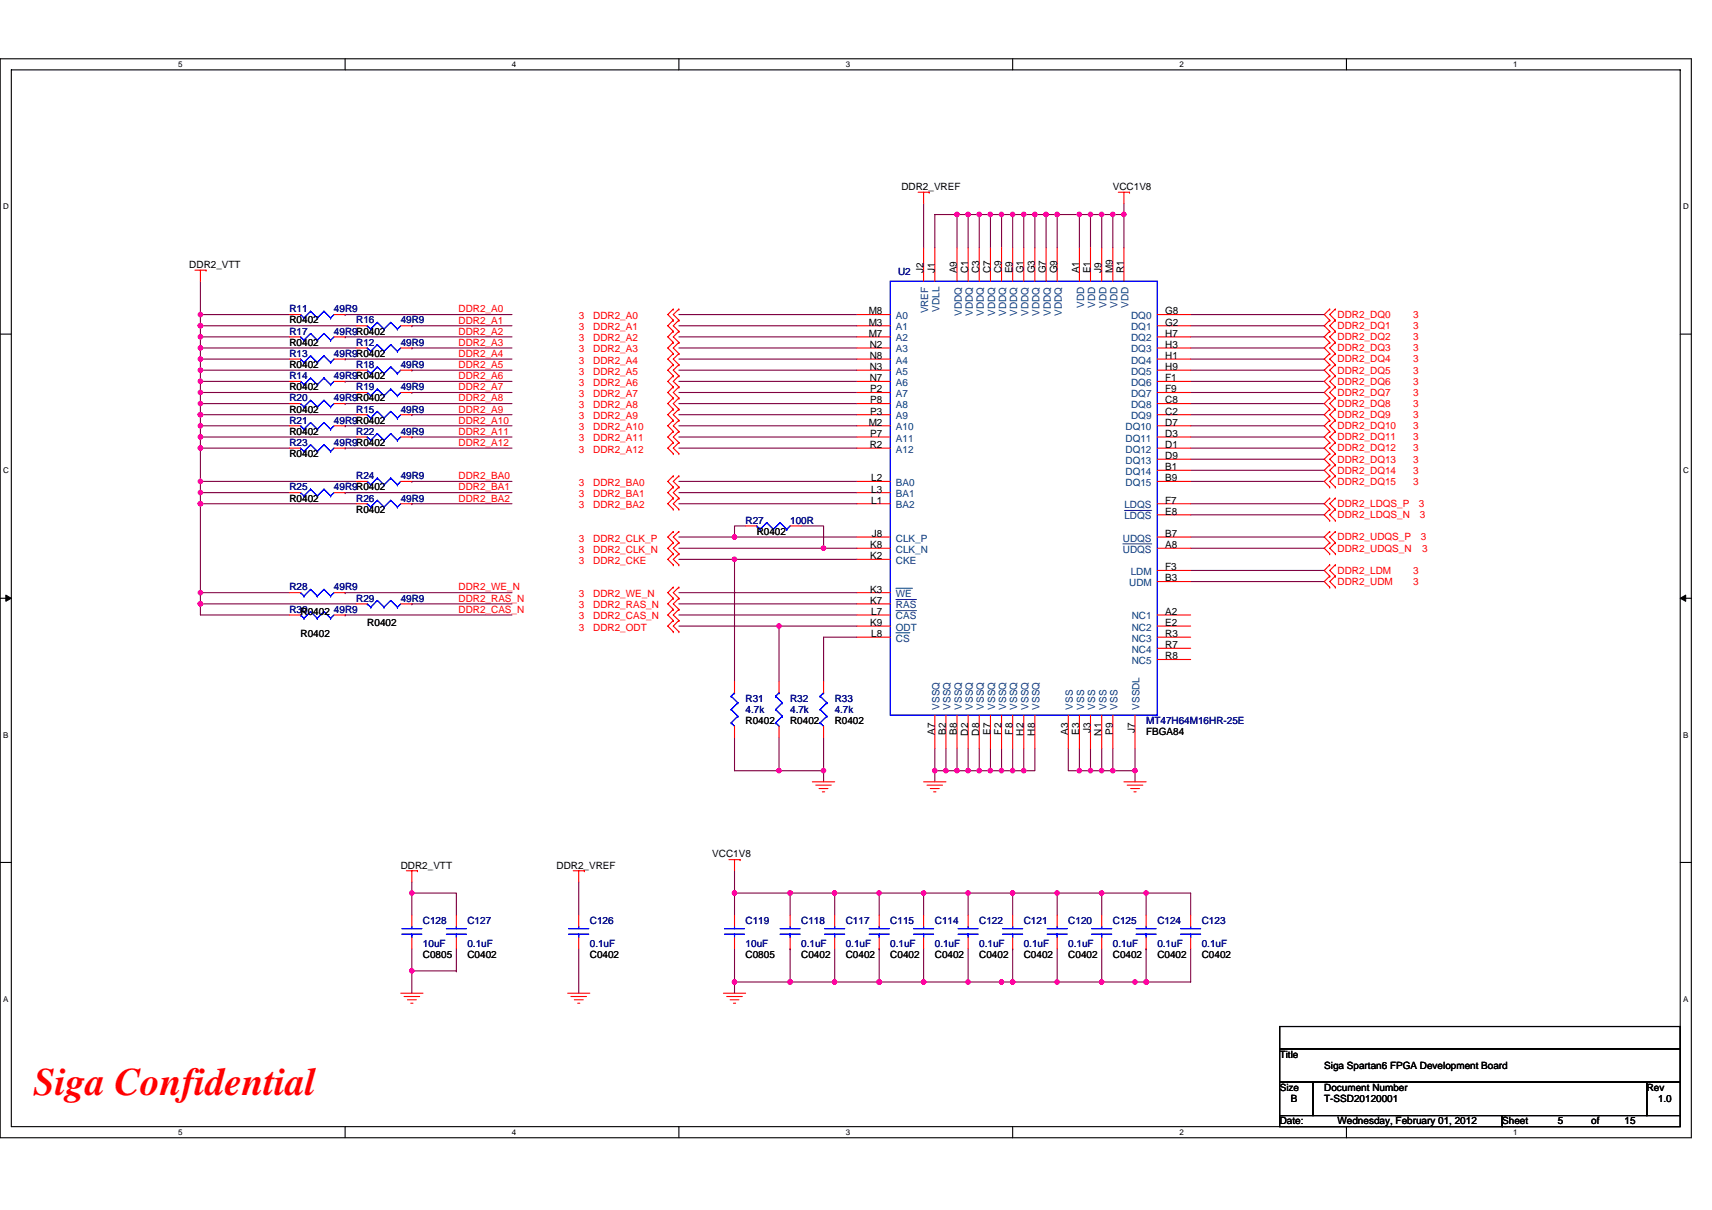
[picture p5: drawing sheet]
<svg xmlns="http://www.w3.org/2000/svg" width="297mm" height="210mm" viewBox="0 0 297 210" stroke-linecap="round" stroke-linejoin="round" font-family="sans-serif">
<path d="M0 10.2h293.5v187.2h-293.5zM2 12.1h289.5v183.4h-289.5z" fill="none" stroke="#000" stroke-width=".19"/>
<g fill="#fff">
<path d="M30.9 10.4h.8v1.6h-.8z"/>
<path d="M30.9 195.7h.8v1.6h-.8z"/>
</g>
<path d="M59.9 10.2v1.9M59.9 195.5v1.9" fill="none" stroke="#000" stroke-width=".19"/>
<g fill="#fff">
<path d="M88.8 10.4h.8v1.6h-.8z"/>
<path d="M88.8 195.7h.8v1.6h-.8z"/>
</g>
<path d="M117.8 10.2v1.9M117.8 195.5v1.9" fill="none" stroke="#000" stroke-width=".19"/>
<g fill="#fff">
<path d="M146.7 10.4h.8v1.6h-.8z"/>
<path d="M146.7 195.7h.8v1.6h-.8z"/>
</g>
<path d="M175.7 10.2v1.9M175.7 195.5v1.9" fill="none" stroke="#000" stroke-width=".19"/>
<g fill="#fff">
<path d="M204.7 10.4h.7v1.6h-.7z"/>
<path d="M204.7 195.7h.7v1.6h-.7z"/>
</g>
<path d="M233.6 10.2v1.9M233.6 195.5v1.9" fill="none" stroke="#000" stroke-width=".19"/>
<g fill="#fff">
<path d="M262.6 10.4h.7v1.6h-.7z"/>
<path d="M262.6 195.7h.7v1.6h-.7z"/>
<path d="M.5 35.1h1v1.5h-1z"/>
<path d="M292 35.1h1v1.5h-1z"/>
<path d="M.5 80.9h1v1.5h-1z"/>
<path d="M292 80.9h1v1.5h-1z"/>
</g>
<path d="M0 58h2M291.5 58h2" fill="none" stroke="#000" stroke-width=".19"/>
<g fill="#fff">
<path d="M.5 126.7h.9v1.6h-.9z"/>
<path d="M292 126.7h.9v1.6h-.9z"/>
</g>
<path d="M0 103.8h2M291.5 103.8h2" fill="none" stroke="#000" stroke-width=".19"/>
<path d="M1 103.3l1 .5-1 .6zM291.5 103.8l1-.5v1.1z" fill="#000" stroke="#000" stroke-width=".17"/>
<g fill="#fff">
<path d="M.5 172.6h.9v1.5h-.9z"/>
<path d="M292 172.6h.9v1.5h-.9z"/>
</g>
<path d="M0 149.7h2M291.5 149.7h2M222 178.1h69.5v3.9h-69.5zM222 182h69.5v5.8h-69.5zM222 187.8h5.8v5.8h-5.8zM222 193.6h38.6v1.9h-38.6zM227.8 187.8h57.9v5.8h-57.9zM260.6 193.6h30.9v1.9h-30.9zM285.7 187.8h5.8v5.8h-5.8z" fill="none" stroke="#000" stroke-width=".19"/>
<g fill="none" stroke="#800040" stroke-width=".19">
<path d="M160.2 35.3v7.7M166 37.2h2v5.8M166 37.2h.1M168 37.2h1.9v5.8M168 37.2h.1M169.9 37.2h1.9v5.8M169.9 37.2h.1M171.8 37.2h2v5.8M171.8 37.2h.1M173.8 37.2h1.9v5.8M173.8 37.2h.1M175.7 37.2h1.9v5.8"/>
<path d="M175.7 37.2h.1M177.6 37.2h2v5.8M177.6 37.2h.1M179.6 37.2h1.9v5.8M179.6 37.2h.1M181.5 37.2h1.9v5.8M181.5 37.2h.1M183.4 37.2h3.9v5.8M183.4 37.2h.1M187.3 37.2h.1M187.3 37.2h1.9M189.2 37.2h.1"/>
<path d="M189.2 37.2h2v5.8M189.2 37.2v5.8M191.2 37.2h1.9v5.8M191.2 37.2h.1M193.1 37.2h.1M195 35.3v1.9h-1.9M195 37.2v5.8M34.8 58.5h.1M34.8 58.5v3.8M34.8 56.5h.1M34.8 54.6h.1M34.8 48.8v5.8"/>
<path d="M34.8 56.5v2M34.8 54.6h15.4M34.8 56.5h27M34.8 58.5h15.4M34.8 54.6v1.9M59.9 54.6h.1M59.9 58.5h.1M59.9 54.6h28.9M59.9 58.5h28.9M71.5 56.5h.1M71.5 56.5h17.3M117.8 54.6h30.9"/>
<path d="M117.8 56.5h30.9M117.8 58.5h30.9M162.2 43v-5.8h3.8v5.8M206.6 54.6h23.2M206.6 56.5h23.2M206.6 58.5h23.2M34.8 77.8h15.4M34.8 75.8h27M34.8 73.9h15.4M34.8 77.8h.1M34.8 75.8h.1M34.8 72h.1"/>
<path d="M34.8 70h15.4M34.8 68.1h27M34.8 66.2h15.4M34.8 68.1h.1M34.8 73.9h.1M34.8 64.2h27M34.8 62.3h.1M34.8 60.4h.1M34.8 64.2h.1M34.8 66.2h.1M34.8 70h.1M34.8 60.4h27"/>
<path d="M34.8 62.3h15.4M34.8 72h27M34.8 62.3v23.2M59.9 66.2h.1M59.9 62.3h.1M59.9 73.9h.1M59.9 70h.1M59.9 77.8h.1M59.9 66.2h28.9M59.9 62.3h28.9M59.9 73.9h28.9M59.9 70h28.9"/>
<path d="M59.9 77.8h28.9M71.5 60.4h.1M71.5 64.2h.1M71.5 68.1h.1M71.5 72h.1M71.5 75.8h.1M71.5 60.4h17.3M71.5 64.2h17.3M71.5 68.1h17.3M71.5 72h17.3M71.5 75.8h17.3M117.8 60.4h30.9"/>
<path d="M117.8 68.1h30.9M117.8 62.3h30.9M117.8 64.2h30.9M117.8 66.2h30.9M117.8 75.8h30.9M117.8 70h30.9M117.8 72h30.9M117.8 73.9h30.9M117.8 77.8h30.9M206.6 60.4h23.2M206.6 62.3h23.2M206.6 64.2h23.2"/>
<path d="M206.6 66.2h23.2M206.6 68.1h23.2M206.6 70h23.2M206.6 72h23.2M206.6 73.9h23.2M206.6 75.8h23.2M206.6 77.8h23.2M206.6 79.7h23.2M34.8 87.4h27M34.8 87.4h.1M34.8 83.5h27M34.8 83.5h.1"/>
<path d="M34.8 85.5h.1M34.8 87.4v17.4M50.2 85.5h-15.4v1.9M59.9 85.5h.1M59.9 85.5h28.9M71.5 83.5h.1M71.5 87.4h.1M71.5 83.5h17.3M71.5 87.4h17.3M117.8 87.4h30.9M117.8 97.1h9.6v21.2M117.8 83.5h30.9"/>
<path d="M117.8 85.5h30.9M117.8 93.2h9.6M117.8 95.1h25.1M127.4 97.1h.1M127.4 93.2h.1M127.4 97.1h21.3M127.4 93.2h21.3M129.4 91.3h-2v1.9M139 91.3h3.9v3.8M142.9 95.1h.1M142.9 95.1h5.8M206.6 81.6h23.2"/>
<path d="M206.6 83.5h23.2M206.6 87.4h23.2M206.6 89.3h23.2M206.6 93.2h23.2M206.6 95.1h23.2M206.6 99h23.2M34.8 104.8v1.9h15.4M34.8 104.8h.1M34.8 102.8h.1M34.8 104.8h27M34.8 102.8h15.4M59.9 106.7h.1"/>
<path d="M59.9 102.8h.1M59.9 106.7h28.9M59.9 102.8h28.9M71.5 104.8h.1M71.5 104.8h17.3M117.8 104.8h30.9M117.8 106.7h30.9M117.8 102.8h30.9M117.8 108.6h17.4v9.7M135.2 108.6h.1M135.2 108.6h13.5M148.7 110.6h-5.8v7.7"/>
<path d="M206.6 100.9h23.2M127.4 128v5.8h7.8M135.2 133.8h7.7M135.2 133.8h.1M135.2 128v5.8M142.9 133.8h.1M142.9 133.8v1.9M142.9 128v5.8M162.2 133.8h.1M162.2 129.9v3.9M162.2 133.8v1.9M164.1 129.9v3.9h-1.9"/>
<path d="M164.1 133.8h.1M164.1 133.8h1.9M166 133.8h.1M166 129.9v3.9M168 129.9v3.9h-2M168 133.8h.1M168 133.8h1.9M169.9 133.8h.1M169.9 129.9v3.9M171.8 129.9v3.9h-1.9M171.8 133.8h.1M171.8 133.8h2"/>
<path d="M173.8 133.8h.1M173.8 133.8h1.9M173.8 129.9v3.9M175.7 133.8h.1M175.7 133.8h1.9M175.7 129.9v3.9M177.6 133.8h.1M177.6 129.9v3.9M179.6 129.9v3.9h-2M185.4 129.9v3.9h1.9M187.3 133.8h.1M187.3 133.8h1.9"/>
<path d="M187.3 129.9v3.9M189.2 133.8h.1M189.2 133.8h2M189.2 129.9v3.9M191.2 133.8h.1M191.2 129.9v3.9M191.2 133.8h1.9M193.1 133.8h.1M193.1 129.9v3.9h3.8M196.9 133.8h.1M196.9 133.8v1.9M196.9 129.9v3.9"/>
<path d="M71.5 155v3.8M71.5 155h7.7v3.8M71.5 155h.1M71.5 153.1v1.9M100.4 153.1v5.7M127.4 155h.1M127.4 151.1v3.9M127.4 155h9.7M127.4 155v3.8M137.1 155h.1M137.1 155h7.7M137.1 155v3.8"/>
<path d="M144.8 155v3.8M144.8 155h.1M144.8 155h15.4M152.5 155v3.8M152.5 155h.1M160.2 155v3.8M160.2 155h7.8M168 155h7.7M168 155h.1M168 155v3.8M175.7 155h.1M175.7 155h7.7"/>
<path d="M175.7 155v3.8M183.4 155h.1M183.4 155h7.8M183.4 155v3.8M191.2 155h7.7M191.2 155h.1M191.2 155v3.8M198.9 155h7.7v3.8M198.9 155h.1M198.9 155v3.8M71.5 164.6v3.9h7.7M71.5 168.5v3.9"/>
<path d="M79.2 168.5h.1M79.2 164.6v3.9M100.4 164.6v7.8M127.4 170.4h.1M127.4 164.6v5.8M127.4 170.4v2M127.4 170.4h25.1M137.1 164.6h.1M137.1 170.4h.1M137.1 164.6v5.8M144.8 170.4h.1M144.8 164.6v5.8"/>
<path d="M152.5 164.6h.1M152.5 170.4h7.7M152.5 164.6v5.8M160.2 164.6v5.8M160.2 170.4h.1M160.2 170.4h15.5M168 164.6v5.8M168 170.4h.1M173.8 170.4h.1M175.7 164.6h.1M175.7 170.4h7.7M175.7 164.6v5.8"/>
<path d="M183.4 164.6v5.8M183.4 170.4h.1M183.4 170.4h15.5M191.2 164.6v5.8M191.2 170.4h.1M196.9 170.4h.1M198.9 164.6h.1M198.9 164.6v5.8M206.6 164.6v5.8h-7.7"/>
</g>
<g fill="#f0f" stroke="#f0f" stroke-width=".19">
<circle cx="142.9" cy="95.1" r=".38"/>
<circle cx="127.4" cy="97.1" r=".38"/>
<circle cx="127.4" cy="93.2" r=".38"/>
<circle cx="135.2" cy="108.6" r=".38"/>
<circle cx="34.8" cy="104.8" r=".38"/>
<circle cx="34.8" cy="102.8" r=".38"/>
<circle cx="34.8" cy="87.4" r=".38"/>
<circle cx="34.8" cy="77.8" r=".38"/>
<circle cx="34.8" cy="75.8" r=".38"/>
<circle cx="34.8" cy="83.5" r=".38"/>
<circle cx="34.8" cy="72" r=".38"/>
<circle cx="34.8" cy="68.1" r=".38"/>
<circle cx="34.8" cy="73.9" r=".38"/>
<circle cx="34.8" cy="62.3" r=".38"/>
<circle cx="34.8" cy="60.4" r=".38"/>
<circle cx="34.8" cy="58.4" r=".38"/>
<circle cx="34.8" cy="64.2" r=".38"/>
<circle cx="34.8" cy="66.2" r=".38"/>
<circle cx="34.8" cy="56.5" r=".38"/>
<circle cx="34.8" cy="54.6" r=".38"/>
<circle cx="34.8" cy="70" r=".38"/>
<circle cx="34.8" cy="85.5" r=".38"/>
<circle cx="195" cy="37.2" r=".38"/>
<circle cx="193.1" cy="37.2" r=".38"/>
<circle cx="166" cy="37.2" r=".38"/>
<circle cx="168" cy="37.2" r=".38"/>
<circle cx="169.9" cy="37.2" r=".38"/>
<circle cx="171.8" cy="37.2" r=".38"/>
<circle cx="173.8" cy="37.2" r=".38"/>
<circle cx="175.7" cy="37.2" r=".38"/>
<circle cx="177.6" cy="37.2" r=".38"/>
<circle cx="179.6" cy="37.2" r=".38"/>
<circle cx="181.5" cy="37.2" r=".38"/>
<circle cx="183.4" cy="37.2" r=".38"/>
<circle cx="189.2" cy="37.2" r=".38"/>
<circle cx="187.3" cy="37.2" r=".38"/>
<circle cx="191.1" cy="37.2" r=".38"/>
<circle cx="196.9" cy="133.7" r=".38"/>
<circle cx="187.3" cy="133.7" r=".38"/>
<circle cx="189.2" cy="133.7" r=".38"/>
<circle cx="191.1" cy="133.7" r=".38"/>
<circle cx="193.1" cy="133.7" r=".38"/>
<circle cx="162.2" cy="133.7" r=".38"/>
<circle cx="166" cy="133.7" r=".38"/>
<circle cx="164.1" cy="133.7" r=".38"/>
<circle cx="169.9" cy="133.7" r=".38"/>
<circle cx="168" cy="133.7" r=".38"/>
<circle cx="173.8" cy="133.7" r=".38"/>
<circle cx="171.8" cy="133.7" r=".38"/>
<circle cx="175.7" cy="133.7" r=".38"/>
<circle cx="177.6" cy="133.7" r=".38"/>
<circle cx="142.9" cy="133.7" r=".38"/>
<circle cx="135.1" cy="133.7" r=".38"/>
<circle cx="152.5" cy="170.4" r=".38"/>
<circle cx="144.8" cy="170.4" r=".38"/>
<circle cx="127.4" cy="170.4" r=".38"/>
<circle cx="137.1" cy="155" r=".38"/>
<circle cx="160.3" cy="155" r=".38"/>
<circle cx="137.1" cy="170.4" r=".38"/>
<circle cx="127.4" cy="155" r=".38"/>
<circle cx="175.7" cy="170.4" r=".38"/>
<circle cx="173.8" cy="170.4" r=".38"/>
<circle cx="183.4" cy="155" r=".38"/>
<circle cx="175.7" cy="155" r=".37"/>
<circle cx="168" cy="155" r=".38"/>
<circle cx="160.3" cy="170.4" r=".38"/>
<circle cx="198.9" cy="170.4" r=".38"/>
<circle cx="196.9" cy="170.4" r=".38"/>
<circle cx="198.9" cy="155" r=".38"/>
<circle cx="191.1" cy="155" r=".38"/>
<circle cx="183.4" cy="170.4" r=".38"/>
<circle cx="71.4" cy="168.5" r=".38"/>
<circle cx="71.4" cy="155" r=".38"/>
<circle cx="191.1" cy="170.4" r=".38"/>
<circle cx="168" cy="170.4" r=".38"/>
<circle cx="152.5" cy="155" r=".38"/>
<circle cx="144.8" cy="155" r=".38"/>
</g>
<g fill="none" stroke="#f00" stroke-width=".19">
<path d="M159.3 33.4h1.9M160.2 33.4v1.9M161.2 33.4h.1M194 33.4h2M195 33.4v1.9M196 33.4h.1M33.8 46.9h1.9M34.8 46.9v1.9M35.7 46.9h.1M50.2 58.5h2M50.2 54.6h2M58 58.5h1.9"/>
<path d="M58 54.6h1.9M61.8 56.5h1.9M69.5 56.5h2M116.8 53.6h.1M116.8 55.6h.1M116.8 57.5h.1M116.8 59.4h.1M116.8 53.6l-.9 1 .9 1M116.8 55.6l-.9 .9 .9 1M116.8 57.5l-.9 1 .9 .9M116.8 59.4l-.9 1 .9 1M117.8 53.6h.1"/>
<path d="M117.8 55.6h.1M117.8 57.5h.1M117.8 59.4h.1M117.8 53.6l-1 1 1 1M117.8 55.6l-1 .9 1 1M117.8 57.5l-1 1 1 .9M117.8 59.4l-1 1 1 1M148.7 56.5h5.8M148.7 58.5h5.8M148.7 54.6h5.8M160.2 43v5.8M162.2 43v5.8"/>
<path d="M166 43v5.8M168 43v5.8M169.9 43v5.8M171.8 43v5.8M173.8 43v5.8M175.7 43v5.8M177.6 43v5.8M179.6 43v5.8M181.5 43v5.8M183.4 43v5.8M187.3 43v5.8M189.2 43v5.8"/>
<path d="M191.2 43v5.8M193.1 43v5.8M195 43v5.8M200.8 56.5h5.8M200.8 58.5h5.8M200.8 54.6h5.8M230.7 53.6h.1M230.7 55.6h.1M230.7 57.5h.1M230.7 59.4h.1M230.7 53.6l-.9 1 .9 1M230.7 55.6l-.9 .9 .9 1"/>
<path d="M230.7 57.5l-.9 1 .9 .9M230.7 59.4l-.9 1 .9 1M231.7 55.6h.1M231.7 53.6h.1M231.7 57.5h.1M231.7 59.4h.1M231.7 53.6l-1 1 1 1M231.7 55.6l-1 .9 1 1M231.7 57.5l-1 1 1 .9M231.7 59.4l-1 1 1 1M50.2 73.9h2M50.2 70h2"/>
<path d="M50.2 62.3h2M50.2 66.2h2M50.2 77.8h2M58 73.9h1.9M58 70h1.9M58 62.3h1.9M58 66.2h1.9M58 77.8h1.9M61.8 68.1h1.9M61.8 64.2h1.9M61.8 60.4h1.9M61.8 72h1.9"/>
<path d="M61.8 75.8h1.9M69.5 68.1h2M69.5 64.2h2M69.5 60.4h2M69.5 72h2M69.5 75.8h2M116.8 61.4h.1M116.8 63.3h.1M116.8 65.2h.1M116.8 67.1h.1M116.8 69.1h.1M116.8 71h.1"/>
<path d="M116.8 72.9h.1M116.8 74.9h.1M116.8 76.8h.1M116.8 78.7h.1M116.8 61.4l-.9 .9 .9 1M116.8 63.3l-.9 .9 .9 1M116.8 65.2l-.9 1 .9 .9M116.8 67.1l-.9 1 .9 1M116.8 69.1l-.9 .9 .9 1M116.8 71l-.9 1 .9 .9M116.8 72.9l-.9 1 .9 1M116.8 74.9l-.9 .9 .9 1"/>
<path d="M116.8 76.8l-.9 1 .9 .9M117.8 61.4h.1M117.8 63.3h.1M117.8 65.2h.1M117.8 67.1h.1M117.8 69.1h.1M117.8 71h.1M117.8 72.9h.1M117.8 74.9h.1M117.8 76.8h.1M117.8 78.7h.1M117.8 61.4l-1 .9 1 1"/>
<path d="M117.8 63.3l-1 .9 1 1M117.8 65.2l-1 1 1 .9M117.8 67.1l-1 1 1 1M117.8 69.1l-1 .9 1 1M117.8 71l-1 1 1 .9M117.8 72.9l-1 1 1 1M117.8 74.9l-1 .9 1 1M117.8 76.8l-1 1 1 .9M148.7 73.9h5.8M148.7 68.1h5.8M148.7 70h5.8M148.7 64.2h5.8"/>
<path d="M148.7 60.4h5.8M148.7 62.3h5.8M148.7 66.2h5.8M148.7 72h5.8M148.7 75.8h5.8M148.7 77.8h5.8M200.8 73.9h5.8M200.8 68.1h5.8M200.8 70h5.8M200.8 64.2h5.8M200.8 60.4h5.8M200.8 62.3h5.8"/>
<path d="M200.8 66.2h5.8M200.8 72h5.8M200.8 75.8h5.8M200.8 77.8h5.8M200.8 79.7h5.8M230.7 61.4h.1M230.7 63.3h.1M230.7 65.2h.1M230.7 67.1h.1M230.7 69.1h.1M230.7 71h.1M230.7 72.9h.1"/>
<path d="M230.7 74.9h.1M230.7 76.8h.1M230.7 78.7h.1M230.7 61.4l-.9 .9 .9 1M230.7 63.3l-.9 .9 .9 1M230.7 65.2l-.9 1 .9 .9M230.7 67.1l-.9 1 .9 1M230.7 69.1l-.9 .9 .9 1M230.7 71l-.9 1 .9 .9M230.7 72.9l-.9 1 .9 1M230.7 74.9l-.9 .9 .9 1M230.7 76.8l-.9 1 .9 .9"/>
<path d="M230.7 78.7l-.9 1 .9 1M231.7 61.4h.1M231.7 63.3h.1M231.7 65.2h.1M231.7 67.1h.1M231.7 69.1h.1M231.7 71h.1M231.7 72.9h.1M231.7 74.9h.1M231.7 76.8h.1M231.7 78.7h.1M231.7 61.4l-1 .9 1 1"/>
<path d="M231.7 63.3l-1 .9 1 1M231.7 65.2l-1 1 1 .9M231.7 67.1l-1 1 1 1M231.7 69.1l-1 .9 1 1M231.7 71l-1 1 1 .9M231.7 72.9l-1 1 1 1M231.7 74.9l-1 .9 1 1M231.7 76.8l-1 1 1 .9M231.7 78.7l-1 1 1 1M50.2 85.5h2M58 85.5h1.9M61.8 83.5h1.9"/>
<path d="M61.8 87.4h1.9M69.5 83.5h2M69.5 87.4h2M116.8 82.6h.1M116.8 84.5h.1M116.8 86.4h.1M116.8 88.4h.1M116.8 92.2h.1M116.8 94.2h.1M116.8 96.1h.1M116.8 98h.1M116.8 82.6l-.9 .9 .9 1"/>
<path d="M116.8 84.5l-.9 1 .9 .9M116.8 86.4l-.9 1 .9 1M116.8 92.2l-.9 1 .9 1M116.8 94.2l-.9 .9 .9 1M116.8 96.1l-.9 1 .9 .9M117.8 82.6h.1M117.8 84.5h.1M117.8 86.4h.1M117.8 88.4h.1M117.8 92.2h.1M117.8 94.2h.1M117.8 96.1h.1"/>
<path d="M117.8 98h.1M117.8 82.6l-1 .9 1 1M117.8 84.5l-1 1 1 .9M117.8 86.4l-1 1 1 1M117.8 92.2l-1 1 1 1M117.8 94.2l-1 .9 1 1M117.8 96.1l-1 1 1 .9M129.4 91.3h1.9M137.1 91.3h1.9M148.7 83.5h5.8M148.7 85.5h5.8M148.7 87.4h5.8"/>
<path d="M148.7 93.2h5.8M148.7 95.1h5.8M148.7 97.1h5.8M200.8 83.5h5.8M200.8 87.4h5.8M200.8 93.2h5.8M200.8 95.1h5.8M200.8 81.6h5.8M200.8 89.3h5.8M200.8 99h5.8M230.7 80.7h.1M230.7 82.6h.1"/>
<path d="M230.7 84.5h.1M230.7 86.4h.1M230.7 88.4h.1M230.7 90.3h.1M230.7 92.2h.1M230.7 94.2h.1M230.7 96.1h.1M230.7 98h.1M230.7 100h.1M230.7 80.7l-.9 .9 .9 1M230.7 82.6l-.9 .9 .9 1M230.7 86.4l-.9 1 .9 1"/>
<path d="M230.7 88.4l-.9 .9 .9 1M230.7 92.2l-.9 1 .9 1M230.7 94.2l-.9 .9 .9 1M230.7 98l-.9 1 .9 1M230.7 100l-.9 .9 .9 1M231.7 80.7h.1M231.7 82.6h.1M231.7 84.5h.1M231.7 88.4h.1M231.7 86.4h.1M231.7 90.3h.1M231.7 94.2h.1"/>
<path d="M231.7 92.2h.1M231.7 96.1h.1M231.7 100h.1M231.7 98h.1M231.7 80.7l-1 .9 1 1M231.7 82.6l-1 .9 1 1M231.7 86.4l-1 1 1 1M231.7 88.4l-1 .9 1 1M231.7 92.2l-1 1 1 1M231.7 94.2l-1 .9 1 1M231.7 98l-1 1 1 1M231.7 100l-1 .9 1 1"/>
<path d="M50.2 106.7h2M50.2 102.8h2M58 106.7h1.9M58 102.8h1.9M61.8 104.8h1.9M69.5 104.8h2M116.8 101.9h.1M116.8 103.8h.1M116.8 105.7h.1M116.8 107.7h.1M116.8 109.6h.1M116.8 101.9l-.9 .9 .9 1"/>
<path d="M116.8 103.8l-.9 1 .9 .9M116.8 105.7l-.9 1 .9 1M116.8 107.7l-.9 .9 .9 1M117.8 101.9h.1M117.8 103.8h.1M117.8 105.7h.1M117.8 107.7h.1M117.8 109.6h.1M117.8 101.9l-1 .9 1 1M117.8 103.8l-1 1 1 .9M117.8 105.7l-1 1 1 1M117.8 107.7l-1 .9 1 1"/>
<path d="M127.4 118.3v1.9M135.2 118.3v1.9M142.9 118.3v1.9M148.7 106.7h5.8M148.7 104.8h5.8M148.7 102.8h5.8M148.7 108.6h5.8M148.7 110.6h5.8M200.8 106.7h5.8M200.8 100.9h5.8M200.8 108.6h5.8M200.8 110.6h5.8"/>
<path d="M200.8 112.5h5.8M200.8 114.4h5.8M230.7 101.9h.1M231.7 101.9h.1M127.4 126v2M135.2 126v2M140.9 135.7h3.9M141.5 136.2h2.7M142.1 136.8h1.6M142.7 137.4h.4M142.9 126v2M160.2 135.7h3.9"/>
<path d="M160.8 136.2h2.7M161.4 136.8h1.6M162 137.4h.4M162.2 124.1v5.8M164.1 124.1v5.8M166 124.1v5.8M168 124.1v5.8M169.9 124.1v5.8M171.8 124.1v5.8M173.8 124.1v5.8M175.7 124.1v5.8M177.6 124.1v5.8"/>
<path d="M179.6 124.1v5.8M185.4 124.1v5.8M187.3 124.1v5.8M189.2 124.1v5.8M191.2 124.1v5.8M193.1 124.1v5.8M195 135.7h3.9M195.6 136.2h2.7M196.2 136.8h1.5M196.7 137.4h.4M196.9 124.1v5.8M70.5 151.1h1.9"/>
<path d="M71.5 151.1v2M71.5 158.8v2M72.4 151.1h.1M79.2 158.8v2M99.5 151.1h1.9M100.4 151.1v2M100.4 158.8v2M101.4 151.1h.1M126.5 149.2h1.9M127.4 149.2v1.9M127.4 158.8v2M128.4 149.2h.1"/>
<path d="M137.1 158.8v2M144.8 158.8v2M152.5 158.8v2M160.2 158.8v2M168 158.8v2M175.7 158.8v2M183.4 158.8v2M191.2 158.8v2M198.9 158.8v2M206.6 158.8v2M69.5 172.4h3.9M70.1 172.9h2.7"/>
<path d="M70.7 173.5h1.5M71.3 174.1h.3M71.5 162.7v1.9M79.2 162.7v1.9M98.5 172.4h3.8M99.1 172.9h2.7M99.6 173.5h1.6M100.2 174.1h.4M100.4 162.7v1.9M125.5 172.4h3.9M126.1 172.9h2.7M126.7 173.5h1.5"/>
<path d="M127.3 174.1h.3M127.4 162.7v1.9M137.1 162.7v1.9M144.8 162.7v1.9M152.5 162.7v1.9M160.2 162.7v1.9M168 162.7v1.9M175.7 162.7v1.9M183.4 162.7v1.9M191.2 162.7v1.9M198.9 162.7v1.9M206.6 162.7v1.9"/>
</g>
<g fill="none" stroke="#00f" stroke-width=".19">
<path d="M52.2 58.5h.1M52.2 54.6h.1M52.2 58.5l.5 .5M52.2 54.6l.5 .6M52.7 59h.1M52.7 55.2h.1M53.9 57.9h.1M53.9 54h.1M53.9 57.9l1.2 1.1M53.9 57.9l-1.2 1.1M53.9 54l1.2 1.2M53.9 54l-1.2 1.2"/>
<path d="M55.1 59h.1M55.1 55.2h.1M56.2 57.9h.1M56.2 54h.1M56.2 57.9l1.2 1.1M56.2 57.9l-1.1 1.1M56.2 54l1.2 1.2M56.2 54l-1.1 1.2M57.4 59h.1M57.4 55.2h.1M58 58.5l-.6 .5M58 54.6l-.6 .6"/>
<path d="M63.7 56.5h.1M63.7 56.5l.6 .6M64.3 57.1h.1M65.5 55.9h.1M65.5 59.8h.1M65.5 55.9l1.1 1.2M65.5 55.9l-1.2 1.2M65.5 59.8l1.1 1.2M65.5 59.8l-1.2 1.2M66.6 57.1h.1M67.8 55.9h.1M67.8 59.8h.1"/>
<path d="M67.8 55.9l1.2 1.2M67.8 55.9l-1.2 1.2M67.8 59.8l1.2 1.2M67.8 59.8l-1.2 1.2M69 57.1h.1M69.5 56.5l-.5 .6M154.5 48.8h46.3v75.3h-46.3zM52.2 73.9h.1M52.2 70h.1M52.2 77.8h.1M52.2 66.2h.1M52.2 62.3h.1"/>
<path d="M52.2 73.9l.5 .6M52.2 70l.5 .6M52.2 77.8l.5 .5M52.2 66.2l.5 .6M52.2 62.3l.5 .6M52.7 74.5h.1M52.7 70.6h.1M52.7 78.3h.1M52.7 66.8h.1M52.7 62.9h.1M53.9 73.3h.1M53.9 69.5h.1"/>
<path d="M53.9 77.2h.1M53.9 65.6h.1M53.9 61.7h.1M53.9 73.3l1.2 1.2M53.9 73.3l-1.2 1.2M53.9 69.5l1.2 1.1M53.9 69.5l-1.2 1.1M53.9 77.2l1.2 1.1M53.9 77.2l-1.2 1.1M53.9 65.6l1.2 1.2M53.9 65.6l-1.2 1.2M53.9 61.7l1.2 1.2"/>
<path d="M53.9 61.7l-1.2 1.2M55.1 74.5h.1M55.1 70.6h.1M55.1 78.3h.1M55.1 66.8h.1M55.1 62.9h.1M56.2 73.3h.1M56.2 69.5h.1M56.2 77.2h.1M56.2 65.6h.1M56.2 61.7h.1M56.2 73.3l1.2 1.2"/>
<path d="M56.2 73.3l-1.1 1.2M56.2 69.5l1.2 1.1M56.2 69.5l-1.1 1.1M56.2 77.2l1.2 1.1M56.2 77.2l-1.1 1.1M56.2 65.6l1.2 1.2M56.2 65.6l-1.1 1.2M56.2 61.7l1.2 1.2M56.2 61.7l-1.1 1.2M57.4 74.5h.1M57.4 70.6h.1M57.4 78.3h.1"/>
<path d="M57.4 66.8h.1M57.4 62.9h.1M58 73.9l-.6 .6M58 70l-.6 .6M58 77.8l-.6 .5M58 66.2l-.6 .6M58 62.3l-.6 .6M63.7 68.1h.1M63.7 64.2h.1M63.7 75.8h.1M63.7 72h.1M63.7 60.4h.1"/>
<path d="M63.7 68.1l.6 .6M63.7 64.2l.6 .6M63.7 75.8l.6 .6M63.7 72l.6 .6M63.7 60.4l.6 .6M64.3 68.7h.1M64.3 64.8h.1M64.3 76.4h.1M64.3 72.6h.1M64.3 61h.1M65.5 67.5h.1M65.5 63.7h.1"/>
<path d="M65.5 75.2h.1M65.5 71.4h.1M65.5 67.5l1.1 1.2M65.5 67.5l-1.2 1.2M65.5 63.7l1.1 1.1M65.5 63.7l-1.2 1.1M65.5 75.2l1.1 1.2M65.5 75.2l-1.2 1.2M65.5 71.4l1.1 1.2M65.5 71.4l-1.2 1.2M66.6 68.7h.1M66.6 64.8h.1"/>
<path d="M66.6 76.4h.1M66.6 72.6h.1M66.6 61h.1M67.8 67.5h.1M67.8 63.7h.1M67.8 75.2h.1M67.8 71.4h.1M67.8 67.5l1.2 1.2M67.8 67.5l-1.2 1.2M67.8 63.7l1.2 1.1M67.8 63.7l-1.2 1.1M67.8 75.2l1.2 1.2"/>
<path d="M67.8 75.2l-1.2 1.2M67.8 71.4l1.2 1.2M67.8 71.4l-1.2 1.2M69 68.7h.1M69 64.8h.1M69 76.4h.1M69 72.6h.1M69 61h.1M69.5 68.1l-.5 .6M69.5 64.2l-.5 .6M69.5 75.8l-.5 .6M69.5 72l-.5 .6"/>
<path d="M69.5 60.4l-.5 .6M52.2 85.5h.1M52.2 85.5l.5 .6M52.7 86.1h.1M53.9 84.9h.1M53.9 84.9l1.2 1.2M53.9 84.9l-1.2 1.2M55.1 86.1h.1M56.2 84.9h.1M56.2 84.9l1.2 1.2M56.2 84.9l-1.1 1.2M57.4 86.1h.1"/>
<path d="M58 85.5l-.6 .6M63.7 83.5h.1M63.7 87.4h.1M63.7 83.5l.6 .6M63.7 87.4l.6 .6M64.3 84.1h.1M64.3 88h.1M65.5 83h.1M65.5 86.8h.1M65.5 83l1.1 1.1M65.5 83l-1.2 1.1M65.5 86.8l1.1 1.2"/>
<path d="M65.5 86.8l-1.2 1.2M66.6 84.1h.1M66.6 88h.1M67.8 83h.1M67.8 86.8h.1M67.8 83l1.2 1.1M67.8 83l-1.2 1.1M67.8 86.8l1.2 1.2M67.8 86.8l-1.2 1.2M69 84.1h.1M69 88h.1M69.5 83.5l-.5 .6"/>
<path d="M69.5 87.4l-.5 .6M131.3 91.3h.1M131.3 91.3l.6 .6M131.9 91.9h.1M133 90.7h.1M133 90.7l1.2 1.2M133 90.7l-1.1 1.2M134.2 91.9h.1M135.4 90.7h.1M135.4 90.7l1.1 1.2M135.4 90.7l-1.2 1.2M136.5 91.9h.1"/>
<path d="M137.1 91.3l-.6 .6M52.2 106.7h.1M52.2 102.8h.1M52.2 106.7l.5 .6M52.2 102.8l.5 .6M52.7 107.3h.1M52.7 103.4h.1M53.9 106.1h.1M53.9 102.3h.1M53.9 106.1l1.2 1.2M53.9 106.1l-1.2 1.2M53.9 102.3l1.2 1.1"/>
<path d="M53.9 102.3l-1.2 1.1M55.1 107.3h.1M55.1 103.4h.1M56.2 106.1h.1M56.2 102.3h.1M56.2 106.1l1.2 1.2M56.2 106.1l-1.1 1.2M56.2 102.3l1.2 1.1M56.2 102.3l-1.1 1.1M57.4 107.3h.1M57.4 103.4h.1M58 106.7l-.6 .6"/>
<path d="M58 102.8l-.6 .6M63.7 104.8h.1M63.7 104.8l.6 .6M64.3 105.4h.1M65.5 104.2h.1M65.5 104.2l1.1 1.2M65.5 104.2l-1.2 1.2M66.6 105.4h.1M67.8 104.2h.1M67.8 104.2l1.2 1.2M67.8 104.2l-1.2 1.2M69 105.4h.1"/>
<path d="M69.5 104.8l-.5 .6M126.9 125.4h.1M126.9 123.1h.1M126.9 120.8h.1M126.9 125.4l.5 .6M126.9 123.1l1.1 1.2M126.9 120.8l1.1 1.2M127.4 120.2h.1M127.4 120.2l-.5 .6M128 124.3h.1M128 122h.1M128 124.3l-1.1 1.1"/>
<path d="M128 122l-1.1 1.1M134.6 125.4h.1M134.6 123.1h.1M134.6 120.8h.1M134.6 125.4l.6 .6M134.6 123.1l1.1 1.2M134.6 120.8l1.1 1.2M135.2 120.2h.1M135.2 120.2l-.6 .6M135.7 124.3h.1M135.7 122h.1M135.7 124.3l-1.1 1.1"/>
<path d="M135.7 122l-1.1 1.1M142.3 125.4h.1M142.3 123.1h.1M142.3 120.8h.1M142.3 125.4l.6 .6M142.3 123.1l1.2 1.2M142.3 120.8l1.2 1.2M142.9 120.2h.1M142.9 120.2l-.6 .6M143.5 124.3h.1M143.5 122h.1M143.5 124.3l-1.2 1.1"/>
<path d="M143.5 122l-1.2 1.1M69.7 162.1h3.5M69.7 161.2h3.5M71.5 160.8v.4M71.5 162.1h.1M71.5 162.1v.6M77.4 162.1h3.5M77.4 161.2h3.5M79.2 160.8v.4M79.2 162.1h.1M79.2 162.1v.6M98.7 162.1h3.4"/>
<path d="M98.7 161.2h3.4M100.4 160.8v.4M100.4 162.1h.1M100.4 162.1v.6M125.7 162.1h3.5M125.7 161.2h3.5M127.4 160.8v.4M127.4 162.1h.1M127.4 162.1v.6M135.4 162.1h3.4M135.4 161.2h3.4M137.1 160.8v.4"/>
<path d="M137.1 162.1h.1M137.1 162.1v.6M143.1 162.1h3.5M143.1 161.2h3.5M144.8 160.8v.4M144.8 162.1h.1M144.8 162.1v.6M150.8 162.1h3.5M150.8 161.2h3.5M152.5 160.8v.4M152.5 162.1h.1M152.5 162.1v.6"/>
<path d="M158.5 162.1h3.5M158.5 161.2h3.5M160.2 160.8v.4M160.2 162.1h.1M160.2 162.1v.6M166.2 162.1h3.5M166.2 161.2h3.5M168 160.8v.4M168 162.1h.1M168 162.1v.6M174 162.1h3.4M174 161.2h3.4"/>
<path d="M175.7 160.8v.4M175.7 162.1h.1M175.7 162.1v.6M181.7 162.1h3.5M181.7 161.2h3.5M183.4 160.8v.4M183.4 162.1h.1M183.4 162.1v.6M189.4 162.1h3.5M189.4 161.2h3.5M191.2 160.8v.4M191.2 162.1h.1"/>
<path d="M191.2 162.1v.6M197.1 162.1h3.5M197.1 161.2h3.5M198.9 160.8v.4M198.9 162.1h.1M198.9 162.1v.6M204.8 162.1h3.5M204.8 161.2h3.5M206.6 160.8v.4M206.6 162.1h.1M206.6 162.1v.6"/>
</g>
<path d="M194.8 94.4h5M195.1 88.6h4.7M155.4 102.1h2.9M155.4 104h3.6M155.4 106h3.6M155.4 109.8h2.5" fill="none" stroke="#004080" stroke-width=".17"/>
<text font-size="6.8" fill="#f00" x="5.8" y="189.9">Siga Confidential</text>
<g font-size="1.7">
<text x="156.4" y="33">DDR2_VREF</text>
<text x="193.1" y="33">VCC1V8</text>
<text x="32.8" y="46.5">DDR2_VTT</text>
<text x="160.2" y="47.5" transform="rotate(-90 160.2 47.5)">J2</text>
<text x="162.2" y="47.5" transform="rotate(-90 162.2 47.5)">J1</text>
<text x="166" y="47.5" transform="rotate(-90 166 47.5)">A9</text>
<text x="168" y="47.5" transform="rotate(-90 168 47.5)">C1</text>
<text x="169.9" y="47.5" transform="rotate(-90 169.9 47.5)">C3</text>
<text x="171.8" y="47.5" transform="rotate(-90 171.8 47.5)">C7</text>
<text x="173.8" y="47.5" transform="rotate(-90 173.8 47.5)">C9</text>
<text x="175.7" y="47.5" transform="rotate(-90 175.7 47.5)">E9</text>
<text x="177.6" y="47.5" transform="rotate(-90 177.6 47.5)">G1</text>
<text x="179.5" y="47.5" transform="rotate(-90 179.5 47.5)">G3</text>
<text x="181.5" y="47.5" transform="rotate(-90 181.5 47.5)">G7</text>
<text x="183.4" y="47.5" transform="rotate(-90 183.4 47.5)">G9</text>
<text x="187.3" y="47.5" transform="rotate(-90 187.3 47.5)">A1</text>
<text x="189.2" y="47.5" transform="rotate(-90 189.2 47.5)">E1</text>
<text x="191.1" y="47.5" transform="rotate(-90 191.1 47.5)">J9</text>
<text x="193.1" y="47.5" transform="rotate(-90 193.1 47.5)">M9</text>
<text x="195" y="47.5" transform="rotate(-90 195 47.5)">R1</text>
<text x="50.2" y="56.1">R0402</text>
<text x="150.7" y="54.6">M8</text>
<text x="150.7" y="56.5">M3</text>
<text x="150.7" y="58.4">M7</text>
<text x="202.2" y="54.6">G8</text>
<text x="202.2" y="56.5">G2</text>
<text x="202.2" y="58.4">H7</text>
<text x="50.2" y="60">R0402</text>
<text x="50.2" y="63.9">R0402</text>
<text x="150.9" y="60.4">N2</text>
<text x="150.9" y="62.3">N8</text>
<text x="150.9" y="64.2">N3</text>
<text x="202.2" y="60.4">H3</text>
<text x="202.2" y="62.3">H1</text>
<text x="202.2" y="64.2">H9</text>
<text x="50.2" y="71.6">R0402</text>
<text x="50.2" y="67.7">R0402</text>
<text x="150.9" y="66.2">N7</text>
<text x="151" y="68.1">P2</text>
<text x="151" y="70">P8</text>
<text x="151" y="71.9">P3</text>
<text x="202.2" y="66.2">F1</text>
<text x="202.2" y="68.1">F9</text>
<text x="202.2" y="70">C8</text>
<text x="202.2" y="71.9">C2</text>
<text x="50.2" y="75.4">R0402</text>
<text x="150.7" y="73.9">M2</text>
<text x="150.9" y="77.7">R2</text>
<text x="151" y="75.8">P7</text>
<text x="202.2" y="73.9">D7</text>
<text x="202.2" y="75.8">D3</text>
<text x="202.2" y="77.7">D1</text>
<text x="50.2" y="79.3">R0402</text>
<text x="151.2" y="83.5">L2</text>
<text x="202.2" y="79.7">D9</text>
<text x="202.2" y="81.6">B1</text>
<text x="202.2" y="83.5">B9</text>
<text x="50.2" y="87">R0402</text>
<text x="61.8" y="89">R0402</text>
<text x="151.2" y="85.5">L3</text>
<text x="151.2" y="87.4">L1</text>
<text x="202.2" y="89.3">E8</text>
<text x="202.2" y="87.4">F7</text>
<text x="131.3" y="92.8">R0402</text>
<text x="151" y="95.1">K8</text>
<text x="151.3" y="93.2">J8</text>
<text x="202.2" y="95.1">A8</text>
<text x="202.2" y="93.2">B7</text>
<text x="151" y="97">K2</text>
<text x="202.2" y="99">F3</text>
<text x="202.2" y="100.9">B3</text>
<text x="52.2" y="106.7">R0402</text>
<text x="151" y="102.8">K3</text>
<text x="151" y="104.8">K7</text>
<text x="151.2" y="106.7">L7</text>
<text x="202.2" y="106.7">A2</text>
<text x="52.2" y="110.6">R0402</text>
<text x="63.7" y="108.6">R0402</text>
<text x="151" y="108.6">K9</text>
<text x="151.2" y="110.6">L8</text>
<text x="202.2" y="108.6">E2</text>
<text x="202.2" y="110.6">R3</text>
<text x="202.2" y="112.5">R7</text>
<text x="202.2" y="114.4">R8</text>
<text x="129.4" y="125.6">R0402</text>
<text x="137.1" y="125.6">R0402</text>
<text x="144.8" y="125.6">R0402</text>
<text x="162.2" y="127.6" transform="rotate(-90 162.2 127.6)">A7</text>
<text x="164.1" y="127.6" transform="rotate(-90 164.1 127.6)">B2</text>
<text x="166" y="127.6" transform="rotate(-90 166 127.6)">B8</text>
<text x="168" y="127.7" transform="rotate(-90 168 127.7)">D2</text>
<text x="169.9" y="127.7" transform="rotate(-90 169.9 127.7)">D8</text>
<text x="171.8" y="127.6" transform="rotate(-90 171.8 127.6)">E7</text>
<text x="173.8" y="127.5" transform="rotate(-90 173.8 127.5)">F2</text>
<text x="175.7" y="127.5" transform="rotate(-90 175.7 127.5)">F8</text>
<text x="177.6" y="127.7" transform="rotate(-90 177.6 127.7)">H2</text>
<text x="179.5" y="127.7" transform="rotate(-90 179.5 127.7)">H8</text>
<text x="185.3" y="127.6" transform="rotate(-90 185.3 127.6)">A3</text>
<text x="187.3" y="127.6" transform="rotate(-90 187.3 127.6)">E3</text>
<text x="189.2" y="127.3" transform="rotate(-90 189.2 127.3)">J3</text>
<text x="191.1" y="127.7" transform="rotate(-90 191.1 127.7)">N1</text>
<text x="193.1" y="127.6" transform="rotate(-90 193.1 127.6)">P9</text>
<text x="196.9" y="127.3" transform="rotate(-90 196.9 127.3)">J7</text>
<text x="198.9" y="127.6">FBGA84</text>
<text x="123.6" y="148.8">VCC1V8</text>
<text x="69.5" y="150.7">DDR2_VTT</text>
<text x="96.6" y="150.7">DDR2_VREF</text>
<text x="73.4" y="166.2">C0805</text>
<text x="81.1" y="166.2">C0402</text>
<text x="102.3" y="166.2">C0402</text>
<text x="129.4" y="166.2">C0805</text>
<text x="139" y="166.2">C0402</text>
<text x="146.7" y="166.2">C0402</text>
<text x="154.5" y="166.2">C0402</text>
<text x="162.2" y="166.2">C0402</text>
<text x="169.9" y="166.2">C0402</text>
<text x="177.6" y="166.2">C0402</text>
<text x="185.4" y="166.2">C0402</text>
<text x="193.1" y="166.2">C0402</text>
<text x="200.8" y="166.2">C0402</text>
<text x="208.5" y="166.2">C0402</text>
<text x="222" y="183.6">Title</text>
<text x="229.8" y="185.5">Siga Spartan6 FPGA Development Board</text>
<text x="222" y="189.3">Size</text>
<text x="224" y="191.3">B</text>
<text x="229.8" y="189.3">Document Number</text>
<text x="229.8" y="191.3">T-SSD20120001</text>
<text x="285.7" y="189.3">Rev</text>
<text x="287.7" y="191.3">1.0</text>
<text x="222" y="195.1">Date:</text>
<text x="232.1" y="195.1">Wednesday, February 01, 2012</text>
<text x="260.6" y="195.1">Sheet</text>
<text x="270.3" y="195.1">5</text>
<text x="276.1" y="195.1">of</text>
<text x="281.9" y="195.1">15</text>
</g>
<g font-size="1.7" fill="#000080">
<text x="155.8" y="47.6">U2</text>
<text x="50.2" y="58.1">R17</text>
<text x="50.2" y="54.2">R11</text>
<text x="58" y="58.1">49R9R0402</text>
<text x="58" y="54.2">49R9</text>
<text x="61.8" y="56.1">R16</text>
<text x="69.5" y="56.1">49R9</text>
<text x="50.2" y="65.8">R14</text>
<text x="50.2" y="61.9">R13</text>
<text x="58" y="65.8">49R9R0402</text>
<text x="58" y="61.9">49R9R0402</text>
<text x="61.8" y="63.9">R18</text>
<text x="61.8" y="60">R12</text>
<text x="69.5" y="63.9">49R9</text>
<text x="69.5" y="60">49R9</text>
<text x="50.2" y="69.7">R20</text>
<text x="58" y="69.7">49R9R0402</text>
<text x="61.8" y="67.7">R19</text>
<text x="61.8" y="71.6">R15</text>
<text x="69.5" y="67.7">49R9</text>
<text x="69.5" y="71.6">49R9</text>
<text x="50.2" y="73.5">R21</text>
<text x="50.2" y="77.4">R23</text>
<text x="58" y="73.5">49R9R0402</text>
<text x="58" y="77.4">49R9R0402</text>
<text x="61.8" y="75.4">R22</text>
<text x="69.5" y="75.4">49R9</text>
<text x="61.8" y="83.2">R24</text>
<text x="69.5" y="83.2">49R9</text>
<text x="50.2" y="85.1">R25</text>
<text x="58" y="85.1">49R9R0402</text>
<text x="61.8" y="87">R26</text>
<text x="69.5" y="87">49R9</text>
<text x="129.4" y="90.9">R27</text>
<text x="137.1" y="90.9">100R</text>
<text x="50.2" y="106.3">R30</text>
<text x="50.2" y="102.5">R28</text>
<text x="58" y="106.3">49R9</text>
<text x="58" y="102.5">49R9</text>
<text x="61.8" y="104.4">R29</text>
<text x="69.5" y="104.4">49R9</text>
<text x="129.4" y="121.8">R31</text>
<text x="129.4" y="123.7">4.7k</text>
<text x="137.1" y="121.8">R32</text>
<text x="137.1" y="123.7">4.7k</text>
<text x="144.8" y="121.8">R33</text>
<text x="144.8" y="123.7">4.7k</text>
<text x="198.9" y="125.6">MT47H64M16HR-25E</text>
<text x="73.4" y="160.4">C128</text>
<text x="81.1" y="160.4">C127</text>
<text x="102.3" y="160.4">C126</text>
<text x="129.4" y="160.4">C119</text>
<text x="139" y="160.4">C118</text>
<text x="146.7" y="160.4">C117</text>
<text x="154.5" y="160.4">C115</text>
<text x="162.2" y="160.4">C114</text>
<text x="169.9" y="160.4">C122</text>
<text x="177.6" y="160.4">C121</text>
<text x="185.4" y="160.4">C120</text>
<text x="193.1" y="160.4">C125</text>
<text x="200.8" y="160.4">C124</text>
<text x="208.5" y="160.4">C123</text>
<text x="73.4" y="164.3">10uF</text>
<text x="81.1" y="164.3">0.1uF</text>
<text x="102.3" y="164.3">0.1uF</text>
<text x="129.4" y="164.3">10uF</text>
<text x="139" y="164.3">0.1uF</text>
<text x="146.7" y="164.3">0.1uF</text>
<text x="154.5" y="164.3">0.1uF</text>
<text x="162.2" y="164.3">0.1uF</text>
<text x="169.9" y="164.3">0.1uF</text>
<text x="177.6" y="164.3">0.1uF</text>
<text x="185.4" y="164.3">0.1uF</text>
<text x="193.1" y="164.3">0.1uF</text>
<text x="200.8" y="164.3">0.1uF</text>
<text x="208.5" y="164.3">0.1uF</text>
</g>
<g font-size="1.7" fill="#004080">
<text x="188.1" y="53.4" transform="rotate(-90 188.1 53.4)">VDD</text>
<text x="190" y="53.4" transform="rotate(-90 190 53.4)">VDD</text>
<text x="192" y="53.4" transform="rotate(-90 192 53.4)">VDD</text>
<text x="193.9" y="53.4" transform="rotate(-90 193.9 53.4)">VDD</text>
<text x="195.8" y="53.4" transform="rotate(-90 195.8 53.4)">VDD</text>
<text x="155.4" y="55.4">A0</text>
<text x="155.4" y="57.3">A1</text>
<text x="155.4" y="59.2">A2</text>
<text x="161.1" y="54.4" transform="rotate(-90 161.1 54.4)">VREF</text>
<text x="163" y="54.1" transform="rotate(-90 163 54.1)">VDLL</text>
<text x="166.9" y="54.8" transform="rotate(-90 166.9 54.8)">VDDQ</text>
<text x="168.8" y="54.8" transform="rotate(-90 168.8 54.8)">VDDQ</text>
<text x="170.7" y="54.8" transform="rotate(-90 170.7 54.8)">VDDQ</text>
<text x="172.7" y="54.8" transform="rotate(-90 172.7 54.8)">VDDQ</text>
<text x="174.6" y="54.8" transform="rotate(-90 174.6 54.8)">VDDQ</text>
<text x="176.5" y="54.8" transform="rotate(-90 176.5 54.8)">VDDQ</text>
<text x="178.4" y="54.8" transform="rotate(-90 178.4 54.8)">VDDQ</text>
<text x="180.4" y="54.8" transform="rotate(-90 180.4 54.8)">VDDQ</text>
<text x="182.3" y="54.8" transform="rotate(-90 182.3 54.8)">VDDQ</text>
<text x="184.2" y="54.8" transform="rotate(-90 184.2 54.8)">VDDQ</text>
<text x="196.3" y="55.4">DQ0</text>
<text x="196.3" y="57.3">DQ1</text>
<text x="196.3" y="59.2">DQ2</text>
<text x="155.4" y="61.2">A3</text>
<text x="155.4" y="63.1">A4</text>
<text x="155.4" y="65">A5</text>
<text x="196.3" y="61.2">DQ3</text>
<text x="196.3" y="63.1">DQ4</text>
<text x="196.3" y="65">DQ5</text>
<text x="155.4" y="67">A6</text>
<text x="155.4" y="68.9">A7</text>
<text x="155.4" y="70.8">A8</text>
<text x="196.3" y="67">DQ6</text>
<text x="196.3" y="68.9">DQ7</text>
<text x="196.3" y="70.8">DQ8</text>
<text x="155.4" y="72.7">A9</text>
<text x="155.4" y="74.7">A10</text>
<text x="155.4" y="76.6">A11</text>
<text x="195.3" y="74.7">DQ10</text>
<text x="195.3" y="76.6">DQ11</text>
<text x="196.3" y="72.7">DQ9</text>
<text x="155.4" y="78.5">A12</text>
<text x="195.3" y="78.5">DQ12</text>
<text x="195.3" y="80.5">DQ13</text>
<text x="195.3" y="82.4">DQ14</text>
<text x="155.4" y="84.3">BA0</text>
<text x="155.4" y="86.3">BA1</text>
<text x="155.4" y="88.2">BA2</text>
<text x="195.1" y="88.2">LDQS</text>
<text x="195.3" y="84.3">DQ15</text>
<text x="155.4" y="94">CLK_P</text>
<text x="155.4" y="95.9">CLK_N</text>
<text x="194.8" y="94">UDQS</text>
<text x="194.8" y="95.9">UDQS</text>
<text x="195.1" y="90.1">LDQS</text>
<text x="155.4" y="97.9">CKE</text>
<text x="195.9" y="101.7">UDM</text>
<text x="196.2" y="99.8">LDM</text>
<text x="155.4" y="103.6">WE</text>
<text x="155.4" y="105.6">RAS</text>
<text x="155.4" y="107.5">CAS</text>
<text x="196.4" y="107.5">NC1</text>
<text x="155.4" y="109.4">ODT</text>
<text x="155.4" y="111.4">CS</text>
<text x="196.4" y="109.4">NC2</text>
<text x="196.4" y="111.4">NC3</text>
<text x="196.4" y="113.3">NC4</text>
<text x="196.4" y="115.2">NC5</text>
<text x="163" y="123.1" transform="rotate(-90 163 123.1)">VSSQ</text>
<text x="164.9" y="123.1" transform="rotate(-90 164.9 123.1)">VSSQ</text>
<text x="166.9" y="123.1" transform="rotate(-90 166.9 123.1)">VSSQ</text>
<text x="168.8" y="123.1" transform="rotate(-90 168.8 123.1)">VSSQ</text>
<text x="170.7" y="123.1" transform="rotate(-90 170.7 123.1)">VSSQ</text>
<text x="172.7" y="123.1" transform="rotate(-90 172.7 123.1)">VSSQ</text>
<text x="174.6" y="123.1" transform="rotate(-90 174.6 123.1)">VSSQ</text>
<text x="176.5" y="123.1" transform="rotate(-90 176.5 123.1)">VSSQ</text>
<text x="178.4" y="123.1" transform="rotate(-90 178.4 123.1)">VSSQ</text>
<text x="180.4" y="123.1" transform="rotate(-90 180.4 123.1)">VSSQ</text>
<text x="186.2" y="123.1" transform="rotate(-90 186.2 123.1)">VSS</text>
<text x="188.1" y="123.1" transform="rotate(-90 188.1 123.1)">VSS</text>
<text x="190" y="123.1" transform="rotate(-90 190 123.1)">VSS</text>
<text x="192" y="123.1" transform="rotate(-90 192 123.1)">VSS</text>
<text x="193.9" y="123.1" transform="rotate(-90 193.9 123.1)">VSS</text>
<text x="197.7" y="123.1" transform="rotate(-90 197.7 123.1)">VSSDL</text>
</g>
<g font-size="1.7" fill="#f00">
<text x="79.6" y="54.2">DDR2_A0</text>
<text x="79.6" y="56.2">DDR2_A1</text>
<text x="79.6" y="58.1">DDR2_A2</text>
<text x="100.4" y="55.4">3</text>
<text x="100.4" y="57.3">3</text>
<text x="100.4" y="59.2">3</text>
<text x="102.9" y="55.4">DDR2_A0</text>
<text x="102.9" y="57.3">DDR2_A1</text>
<text x="102.9" y="59.2">DDR2_A2</text>
<text x="232.1" y="55.2">DDR2_DQ0</text>
<text x="232.1" y="57.1">DDR2_DQ1</text>
<text x="232.1" y="59">DDR2_DQ2</text>
<text x="245.2" y="55.2">3</text>
<text x="245.2" y="57.1">3</text>
<text x="245.2" y="59">3</text>
<text x="79.6" y="60">DDR2_A3</text>
<text x="79.6" y="63.9">DDR2_A5</text>
<text x="79.6" y="65.8">DDR2_A6</text>
<text x="79.6" y="61.9">DDR2_A4</text>
<text x="100.4" y="61.2">3</text>
<text x="100.4" y="63.1">3</text>
<text x="100.4" y="65">3</text>
<text x="102.9" y="61.2">DDR2_A3</text>
<text x="102.9" y="63.1">DDR2_A4</text>
<text x="102.9" y="65">DDR2_A5</text>
<text x="232.1" y="61">DDR2_DQ3</text>
<text x="232.1" y="62.9">DDR2_DQ4</text>
<text x="232.1" y="64.8">DDR2_DQ5</text>
<text x="245.2" y="61">3</text>
<text x="245.2" y="62.9">3</text>
<text x="245.2" y="64.8">3</text>
<text x="79.6" y="67.7">DDR2_A7</text>
<text x="79.6" y="71.6">DDR2_A9</text>
<text x="79.6" y="69.7">DDR2_A8</text>
<text x="100.4" y="67">3</text>
<text x="100.4" y="68.9">3</text>
<text x="100.4" y="70.8">3</text>
<text x="102.9" y="67">DDR2_A6</text>
<text x="102.9" y="68.9">DDR2_A7</text>
<text x="102.9" y="70.8">DDR2_A8</text>
<text x="232.1" y="66.8">DDR2_DQ6</text>
<text x="232.1" y="68.7">DDR2_DQ7</text>
<text x="232.1" y="70.6">DDR2_DQ8</text>
<text x="245.2" y="66.8">3</text>
<text x="245.2" y="68.7">3</text>
<text x="245.2" y="70.6">3</text>
<text x="79.6" y="73.5">DDR2_A10</text>
<text x="79.6" y="75.5">DDR2_A11</text>
<text x="79.6" y="77.4">DDR2_A12</text>
<text x="100.4" y="72.7">3</text>
<text x="100.4" y="74.7">3</text>
<text x="100.4" y="76.6">3</text>
<text x="102.9" y="72.7">DDR2_A9</text>
<text x="102.9" y="74.7">DDR2_A10</text>
<text x="102.9" y="76.6">DDR2_A11</text>
<text x="232.1" y="72.6">DDR2_DQ9</text>
<text x="232.1" y="74.5">DDR2_DQ10</text>
<text x="232.1" y="76.4">DDR2_DQ11</text>
<text x="245.2" y="74.5">3</text>
<text x="245.2" y="76.4">3</text>
<text x="245.2" y="72.6">3</text>
<text x="79.6" y="83.2">DDR2_BA0</text>
<text x="100.4" y="78.5">3</text>
<text x="102.9" y="78.5">DDR2_A12</text>
<text x="232.1" y="78.3">DDR2_DQ12</text>
<text x="232.1" y="80.3">DDR2_DQ13</text>
<text x="232.1" y="82.2">DDR2_DQ14</text>
<text x="245.2" y="78.3">3</text>
<text x="245.2" y="80.3">3</text>
<text x="245.2" y="82.2">3</text>
<text x="79.6" y="85.1">DDR2_BA1</text>
<text x="79.6" y="87">DDR2_BA2</text>
<text x="100.4" y="84.3">3</text>
<text x="100.4" y="86.3">3</text>
<text x="100.4" y="88.2">3</text>
<text x="102.9" y="84.3">DDR2_BA0</text>
<text x="102.9" y="86.3">DDR2_BA1</text>
<text x="102.9" y="88.2">DDR2_BA2</text>
<text x="232.1" y="84.1">DDR2_DQ15</text>
<text x="232.1" y="88">DDR2_LDQS_P</text>
<text x="232.1" y="89.9">DDR2_LDQS_N</text>
<text x="245.2" y="84.1">3</text>
<text x="246.2" y="88">3</text>
<text x="246.4" y="89.9">3</text>
<text x="100.4" y="94">3</text>
<text x="100.4" y="95.9">3</text>
<text x="102.9" y="94">DDR2_CLK_P</text>
<text x="102.9" y="95.9">DDR2_CLK_N</text>
<text x="232.1" y="93.8">DDR2_UDQS_P</text>
<text x="232.1" y="95.7">DDR2_UDQS_N</text>
<text x="246.5" y="93.8">3</text>
<text x="246.7" y="95.7">3</text>
<text x="100.4" y="97.8">3</text>
<text x="102.9" y="97.8">DDR2_CKE</text>
<text x="232.1" y="99.6">DDR2_LDM</text>
<text x="232.1" y="101.5">DDR2_UDM</text>
<text x="245.2" y="99.6">3</text>
<text x="245.2" y="101.5">3</text>
<text x="79.6" y="104.4">DDR2_RAS_N</text>
<text x="79.6" y="106.3">DDR2_CAS_N</text>
<text x="79.6" y="102.5">DDR2_WE_N</text>
<text x="100.4" y="103.6">3</text>
<text x="100.4" y="105.6">3</text>
<text x="100.4" y="107.5">3</text>
<text x="102.9" y="103.6">DDR2_WE_N</text>
<text x="102.9" y="105.6">DDR2_RAS_N</text>
<text x="102.9" y="107.5">DDR2_CAS_N</text>
<text x="100.4" y="109.4">3</text>
<text x="102.9" y="109.4">DDR2_ODT</text>
</g>
<g font-size="1.4">
<text x="30.9" y="11.7">5</text>
<text x="88.8" y="11.7">4</text>
<text x="146.7" y="11.7">3</text>
<text x="204.7" y="11.7">2</text>
<text x="262.6" y="11.7">1</text>
<text x=".5" y="36.3">D</text>
<text x="292" y="36.3">D</text>
<text x=".5" y="82.1">C</text>
<text x="292" y="82.1">C</text>
<text x=".5" y="128">B</text>
<text x="292" y="128">B</text>
<text x=".5" y="173.8">A</text>
<text x="292" y="173.8">A</text>
<text x="30.9" y="197">5</text>
<text x="88.8" y="197">4</text>
<text x="146.7" y="197">3</text>
<text x="204.7" y="197">2</text>
<text x="262.6" y="197">1</text>
</g>
</svg>
